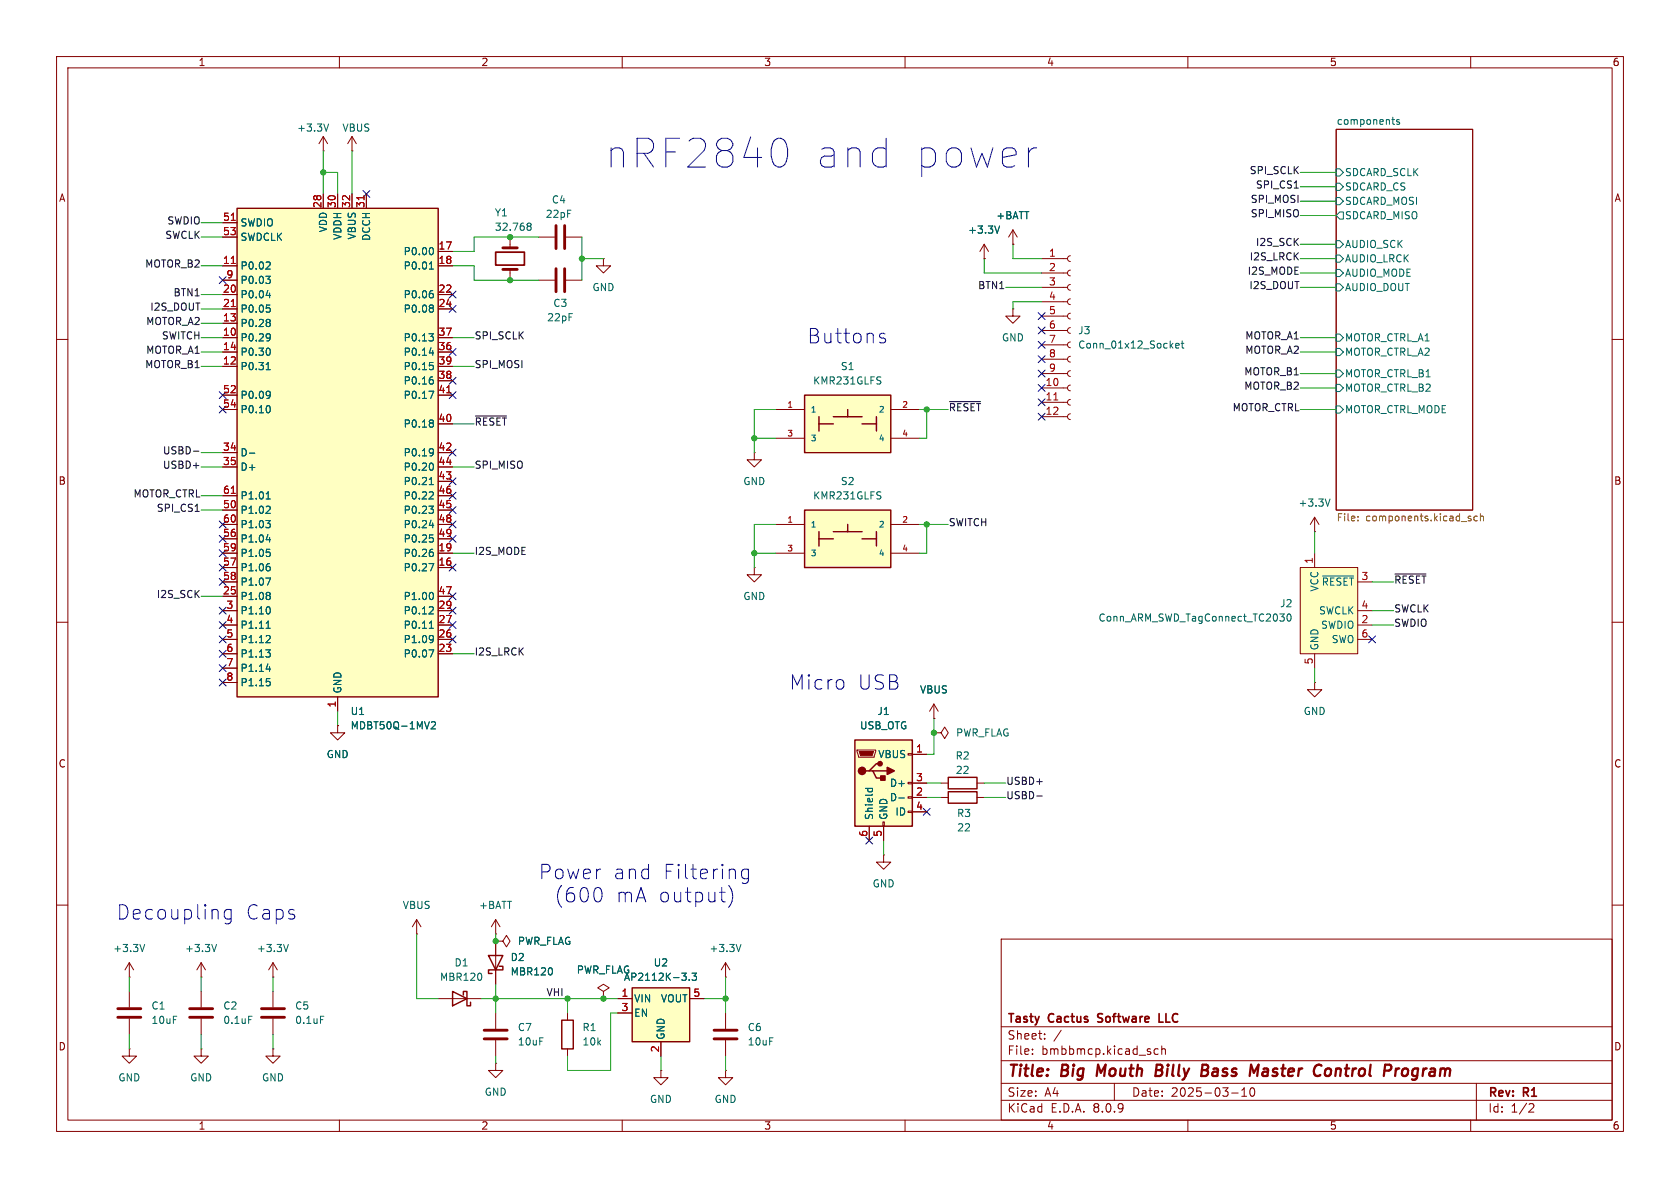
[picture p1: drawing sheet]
<svg xmlns="http://www.w3.org/2000/svg" width="297mm" height="210mm" viewBox="0 0 297 210" stroke-linecap="round" stroke-linejoin="round" font-family="sans-serif">
<g fill="none" stroke="#840000" stroke-width=".18">
<path d="M10 10h277v190h-277zM12 12h273v186h-273zM60 10v2M110 10v2M160 10v2M210 10v2M260 10v2M236.2 22.9h24.1v67.3h-24.1zM95.2 49.5h2.8M100.1 49.5h2.8M179.1 43.2h.1M179.1 40.6l-.8 1.3"/>
<path d="M179.1 40.6v2.6M179.1 40.6l.7 1.3M10 60h2M285 60h2M10 110h2M285 110h2M10 160h2M73.7 165.1h.1M73.7 162.6l-.8 1.2M73.7 162.6v2.5M73.7 162.6l.7 1.2M177 166h108v32h-108z"/>
<path d="M285 160h2M60 198v2M110 198v2M128.3 189.2v1.3h1.2l-1.2 1.3-1.3-1.3h1.3M128.3 189.2h.1M160 198v2M177 194.5h108M177 191.5h108M177 187.5h108M177 181.5h108M182.5 186.3v.1M182.5 185.5v.1"/>
<path d="M184.7 183.6v.1M184.7 182.8v.1M187.6 182.1l-1.3 2M197 191.5v3M204.7 185.5l-.4-.1-.3 .3v.4l.2 .2h.5M205.4 185.5l.2-.1 .4 .1v.9M205.4 184.9v1.5M210 198v2M217.7 193.2h1.2M219.5 193.8h.9M219.5 192.7l.5-.4v1.5M221.1 192.4l.2-.1a.81 .81 0 0 1 .6 .6 .81 .81 0 0 1-.3 .8l-.1 .1a.81 .81 0 0 1-.4-1.4z"/>
<path d="M260 198v2M261 191.5v6.5M270.5 195.1l.5 .1 .2 .3-1 1.1h1"/>
</g>
<path d="M194.1 188.2l-.2 2M204.4 189.2h.7M205.1 189.2l.2 .1M205.2 188.2h-.7l-.2 2 .9-.1M205.3 189.1l-.2 .1M212.5 189.2h.6M212.6 188.2h.7a.49 .49 0 0 1 .3 .5 .49 .49 0 0 1-.5 .5M213.1 189.2l.3 .1a.58 .58 0 0 1-.3 .9h-.8M223.5 189.4a.4 .4 0 0 0-.3 .4 .4 .4 0 0 0 .2 .4h.5M223.6 188.9l-.2 .1M234.4 189.1a.52 .52 0 0 1 .5-.2 .52 .52 0 0 1 .4 .4v.5a.6 .6 0 0 1-.9 .3M248.8 189a.59 .59 0 0 0-.9 .3v.7a.53 .53 0 0 0 .9 0" fill="none" stroke="#840000" stroke-width=".4"/>
<path d="M194.1 179.3v.5M204.9 179.2v1.5h.7M194.1 180.6l.2 .1" fill="none" stroke="#840000" stroke-width=".3"/>
<g fill="none" stroke="#006464" stroke-width=".18">
<path d="M236.2 29.8h.7l.6 .7-.6 .6h-.7zM236.2 32.4h.7l.6 .6-.6 .7h-.7zM236.2 34.9h.7l.6 .7-.6 .6h-.7zM236.9 37.5h.6v1.2h-.6l-.7-.6zM246.1 21.1h.4M246.3 21.9l.2 .1M247.4 21.2l-.3-.1-.2 .2 .1 .2 .4 .1v.3h-.5M236.2 42.5h.7l.6 .7-.6 .6h-.7zM236.2 45.1h.7l.6 .6-.6 .7h-.7zM236.2 47.6h.7l.6 .7-.6 .6h-.7zM236.2 50.2h.7l.6 .6-.6 .6h-.7zM236.2 59.1h.7l.6 .6-.6 .6h-.7z"/>
<path d="M236.2 65.4h.7l.6 .6-.6 .7h-.7zM236.2 67.9h.7l.6 .7-.6 .6h-.7zM236.2 61.6h.7l.6 .6-.6 .7h-.7zM236.2 71.8h.7l.6 .6-.6 .6h-.7z"/>
</g>
<path d="M240.1 92v.1M240.1 91.3v.1M259.9 91.7l.2 .1-.2 .3M259.9 91.2l.1 .1M261.2 91.3l-.4-.1-.2 .3 .1 .5h.5M261.7 91.4l.2-.2 .3 .1 .1 .8M261.7 90.8v1.3" fill="none" stroke="#725600" stroke-width=".18"/>
<path d="M98.3 47.5v4.1M99.8 47.5v4.1" fill="none" stroke="#840000" stroke-width=".51"/>
<path d="M41.9 36.8h35.6v86.4h-35.6z" fill="#ffffc2"/>
<path d="M41.9 36.8h35.6v86.4h-35.6zM167.6 140h5.1v2h-5.1z" fill="none" stroke="#840000" stroke-width=".25"/>
<g fill="none" stroke="#840000" stroke-width=".18">
<path d="M39.4 39.4h2.5M57.1 34.3v2.5M59.7 34.3v2.5M62.2 34.3v2.5M64.8 34.3v2.5M39.4 59.7h2.5M39.4 47h2.5M39.4 57.2h2.5M39.4 52.1h2.5M39.4 54.6h2.5M39.4 41.9h2.5M39.4 49.5h2.5"/>
<path d="M77.5 59.7h2.5M77.5 47h2.5M77.5 44.5h2.5M77.5 52.1h2.5M77.5 54.6h2.5M95.2 41.9h2.8M100.1 41.9h2.8M106.7 45.7v1.3h1.2l-1.2 1.3-1.3-1.3h1.3M106.7 45.7h.1M39.4 64.8h2.5M39.4 62.2h2.5M39.4 69.9h2.5"/>
<path d="M39.4 72.4h2.5M77.5 64.8h2.5M77.5 62.2h2.5M77.5 67.3h2.5M77.5 74.9h2.5M77.5 69.9h2.5M39.4 97.8h2.5M39.4 80h2.5M39.4 82.6h2.5M39.4 90.2h2.5M39.4 87.6h2.5M39.4 92.7h2.5"/>
<path d="M39.4 95.3h2.5M77.5 97.8h2.5M77.5 80h2.5M77.5 82.6h2.5M77.5 85.1h2.5M77.5 90.2h2.5M77.5 87.6h2.5M77.5 92.7h2.5M77.5 95.3h2.5M39.4 100.3h2.5M39.4 115.6h2.5M39.4 105.4h2.5"/>
<path d="M39.4 113h2.5M39.4 110.5h2.5M39.4 108h2.5M39.4 102.9h2.5M39.4 118.1h2.5M77.5 100.3h2.5M77.5 115.6h2.5M77.5 105.4h2.5M77.5 113h2.5M77.5 110.5h2.5M77.5 108h2.5M39.4 120.7h2.5"/>
<path d="M59.7 123.2v2.5M156.2 151.1v1.3h1.3l-1.3 1.3-1.3-1.3h1.3M156.2 151.1h.1M166.4 141h1.2M172.7 141h1.3M22.9 175.3v2.8M22.9 180.1v2.8"/>
</g>
<g fill="none" stroke="#006464" stroke-width=".18">
<path d="M47 48.8h.8l-.4 .5M47.1 52.2h.7M47.1 53.9h.6M47.5 59l.2 .1a1.03 1.03 0 0 1-.2 1.1M47.5 46.3l.3 .2-.1 .3-.7 .8h.8M47.5 49.3l.3 .3v.3l-.3 .2M47.5 54.4l.3 .2v.3l-.3 .3M47.5 56.5l.3 .2-.3 .3 .3 .2v.3l-.3 .2M47.7 51.8v.8M47.8 59.5l-.3 .3M75.8 59h.8l-.4 .5M75.9 47.6h.7"/>
<path d="M76.1 46.5l.2-.2v1.3M76.3 51.4h.2M76.3 43.8a.79 .79 0 0 1 0 1.2M76.4 51.9l.2 .2v.3l-.2 .2M76.4 53.9l.2 .3-.2 .3 .2 .2v.2l-.2 .3M76.4 59.5l.2 .2v.3l-.2 .3M47.1 65.3h.7M47.3 64.3l.1-.2v1.2M47.5 61.5a.79 .79 0 0 1 0 1.3M47.5 71.7a.79 .79 0 0 1 0 1.3M47.5 69.2l.2 .1a1.03 1.03 0 0 1-.2 1.1M47.8 69.7l-.3 .2"/>
<path d="M75.8 69.2h.9l-.6 1.2M75.9 62.4h.8M76 64.1h.6M76.3 66.6h.2M76.4 64.6l.2 .2v.3l-.2 .2M76.4 67.1l.2 .2v.3l-.2 .3M76.4 74.2l.2 .3-.2 .3 .2 .2v.3l-.2 .2M76.4 79.3l.2 .1a1.03 1.03 0 0 1-.2 1.1M76.5 62v.8M76.6 79.9l-.2 .2M44.1 80.1h1M47 92h.8l-.4 .5"/>
<path d="M47.1 88.2h.7M47.1 95.4h.7M47.1 97.1h.6M47.3 87.1l.1-.2v1.3M47.4 99.6h.3M47.5 89.5l.3 .2-.1 .3-.7 .7h.8M47.5 92.5l.3 .2v.3l-.3 .3M47.5 97.6l.3 .2v.3l-.3 .3M47.7 95v.8M75.8 99.6h.9l-.6 1.3M75.8 89.5h.8l-.4 .5M75.9 85.7h.7"/>
<path d="M75.9 92.9h.8M76 94.6h.6M76.1 84.6l.2-.2v1.3M76.3 97.1h.2M76.3 81.9a.79 .79 0 0 1 0 1.2M76.4 86.9l.2 .3v.3l-.8 .7h.8M76.4 90l.2 .2v.3l-.2 .2M76.4 95l.2 .3v.3l-.2 .2M76.4 97.6l.2 .2v.3l-.2 .3M76.5 92.4v.9M47 114.9h.8l-.4 .5M47 102.2h.8l-.5 1.2"/>
<path d="M47.1 111.1h.7M47.1 118.3h.7M47.1 120h.6M47.3 110l.1-.2v1.3M47.5 107.3a.79 .79 0 0 1 0 1.2M47.5 100.1l.3 .3v.3l-.3 .2M47.5 104.7l.3 .3-.3 .3 .3 .2v.2l-.3 .3M47.5 112.3l.3 .3-.1 .3-.7 .7h.8M47.5 115.4l.3 .2v.3l-.3 .2M47.7 117.8v.9M75.8 114.9h.9l-.6 1.2M75.9 111.1h.7"/>
<path d="M76.1 110l.2-.2v1.3M76.3 104.7a.79 .79 0 0 1 0 1.3M76.4 107.3l.2 .2v.3l-.8 .7h.8M76.4 112.3l.2 .2a1.03 1.03 0 0 1-.2 1M76.6 112.9l-.2 .2M47.5 120.4l.3 .3v.3l-.3 .2M76.3 127.7l.5-.1 .2 .3-.8 .9h.8"/>
</g>
<path d="M40.9 39h.7M64.4 34.6v.7M40.9 46.6h.7M40.9 54.2h.7M79 69.4h.7M40.9 87.2h.7" fill="none" stroke="#a90000" stroke-width=".18"/>
<path d="M98.3 39.9v4M99.8 39.9v4M20.8 179.8h4.1M20.8 178.3h4.1" fill="none" stroke="#840000" stroke-width=".51"/>
<path d="M142.2 69.9h15.3v10.1h-15.3z" fill="#ffffc2"/>
<path d="M142.2 69.9h15.3v10.1h-15.3zM144.8 73.7v2.5M144.8 74.9h2.5M147.3 73.7h5.1M149.9 72.4v1.3M152.4 74.9h2.5M154.9 73.7v2.5M99.3 180.3h2v5.1h-2z" fill="none" stroke="#840000" stroke-width=".25"/>
<g fill="none" stroke="#840000" stroke-width=".18">
<path d="M90.2 41.9v1.9M90.2 47.6v1.9M174 45.7h.1M174 43.2l-.8 1.3M174 43.2v2.5M174 43.2l.8 1.3M179.1 54.6v1.3h1.2l-1.2 1.3-1.3-1.3h1.3M179.1 54.6h.1M137.2 72.4h5M137.2 77.5h5M157.5 72.4h5.1M157.5 77.5h5.1"/>
<path d="M133.3 80v1.3h1.3l-1.3 1.3-1.2-1.3h1.2M133.3 80h.1M59.7 128.3v1.2h1.3l-1.3 1.3-1.3-1.3h1.3M59.7 128.3h.1M165.1 129.5h1.3l.6-1 .6 1-.6 1.1-.6-1.1M165.1 129.5h.1M165.1 127h.1M165.1 124.5l-.8 1.2M165.1 124.5v2.5M165.1 124.5l.8 1.2M22.9 172.7h.1M22.9 170.2l-.8 1.3"/>
<path d="M22.9 170.2v2.5M22.9 170.2l.7 1.3M35.6 172.7h.1M35.6 170.2v2.5M35.6 175.3v2.8M35.6 170.2l-.8 1.3M35.6 170.2l.7 1.3M48.3 172.7h.1M48.3 170.2v2.5M48.3 175.3v2.8M48.3 170.2l-.8 1.3M48.3 170.2l.7 1.3"/>
<path d="M87.6 179.1v2.8M100.3 179.1v1.2M128.3 172.7h.1M128.3 170.2v2.5M128.3 179.1v2.8M128.3 170.2l-.8 1.3M128.3 170.2l.7 1.3M22.9 185.4v1.3h1.2l-1.2 1.3-1.3-1.3h1.3M22.9 185.4h.1M35.6 185.4v1.3h1.2l-1.2 1.3-1.3-1.3h1.3M35.6 185.4h.1M35.6 180.1v2.8"/>
<path d="M48.3 185.4v1.3h1.2l-1.2 1.3-1.3-1.3h1.3M48.3 185.4h.1M48.3 180.1v2.8M87.6 188v1.2h1.3l-1.3 1.3-1.2-1.3h1.2M87.6 188h.1M87.6 183.9v2.8M100.3 185.4v1.3M116.8 189.2v1.3h1.3l-1.3 1.3-1.2-1.3h1.2M116.8 189.2h.1M128.3 183.9v2.8"/>
</g>
<g fill="none" stroke="#006464" stroke-width=".18">
<path d="M93.3 39.9l.1 .1M93.3 39.5l.4-.1 .1 .2 .1 .1-.2 .3M93.4 40h.3M93.4 40h-.1M93.7 40l.2 .2-.1 .4-.1 .1h-.4M176.7 39.9l-.4 1.3M155.5 66.6l.2 .1M155.7 67.4v.4M25.6 166.9l-.4 1.3M38.3 166.9l-.4 1.3M44 179.6h.6M51 166.9l-.4 1.3"/>
<path d="M56.7 179.6h.6M131 166.9l-.4 1.3"/>
</g>
<path d="M88.9 47.6h2.5M88.9 43.8h2.5M33.5 179.8h4.1M33.5 178.3h4.1M46.2 179.8h4.1M46.2 178.3h4.1M85.6 183.6h4.1M85.6 182.1h4.1M126.2 183.6h4.1M126.2 182.1h4.1" fill="none" stroke="#840000" stroke-width=".51"/>
<path d="M87.6 44.6h5.1v2.3h-5.1z" fill="none" stroke="#840000" stroke-width=".3"/>
<path d="M111.8 174.6h10.1v9.6h-10.1z" fill="#ffffc2"/>
<path d="M80 175.3l2.5 1.2-2.5 1.3zM81.9 175.9v-.6h.6v2.5h.7v-.6M111.8 174.6h10.1v9.6h-10.1z" fill="none" stroke="#840000" stroke-width=".25"/>
<path d="M77.5 176.5h7.6M109.2 176.5h2.6M109.2 179.1h2.6M121.9 176.5h2.6M116.8 184.2v2.5" fill="none" stroke="#840000" stroke-width=".18"/>
<path d="M85.1 172.3v.8M120.5 172h.8l-.4 .5M121.3 172.6v.6M121.9 173.2v.1M122.3 172h.8l-.4 .5 .4 .1v.6l-.2 .1-.6-.1" fill="none" stroke="#006464" stroke-width=".18"/>
<path d="M151.1 130.8h10.2v15.3h-10.2z" fill="#ffffc2"/>
<path d="M151.1 130.8h10.2v15.3h-10.2zM153.7 136.3h.6l.6 1.2h1.3M154.3 136.3h2.5M155.6 135h-.7l-1.2 1.3h-.7M167.6 137.4h5.1v2h-5.1z" fill="none" stroke="#840000" stroke-width=".25"/>
<g fill="#840000" stroke="#840000" stroke-width=".25">
<path d="M156.8 135.6l1.3 .7-1.3 .6z"/>
<path d="M155.7 137.2h.8v.7h-.8z"/>
<circle cx="152.4" cy="136.3" r=".63"/>
<circle cx="155.6" cy="135" r=".38"/>
</g>
<g fill="none" stroke="#840000" stroke-width=".18">
<path d="M133.3 100.3v1.3h1.3l-1.3 1.3-1.2-1.3h1.2M133.3 100.3h.1M151.5 132.6h3.3v.2l-.2 1.1h-2.8zM160.5 138.3h.8v.3h-.8zM160.5 133.2h.8v.3h-.8zM161.3 133.4h2.5M161.3 138.4h2.5M166.4 138.4h1.2M172.7 138.4h1.3M153.7 146.1v2.5M156.1 145.3h.2v.8h-.2zM156.2 146.1v2.5"/>
<path d="M160.5 143.4h.8v.2h-.8zM160.5 140.8h.8v.3h-.8zM161.3 141h2.5M161.3 143.5h2.5"/>
</g>
<path d="M151.9 132.8h2.5l-.2 .8h-2.1z" fill="#840000" stroke="#840000" stroke-width=".18"/>
<path d="M153 139.4h1.2M153.5 139.4l-.1 .3M154.2 139.4v.3M158.9 141.1h1" fill="none" stroke="#006464" stroke-width=".18"/>
<path d="M142.2 90.2h15.3v10.1h-15.3z" fill="#ffffc2"/>
<path d="M142.2 90.2h15.3v10.1h-15.3zM144.8 94v2.5M144.8 95.3h2.5M147.3 94h5.1M149.9 92.7v1.3M152.4 95.3h2.5M154.9 94v2.5M86.4 168.9h2.5l-1.3 2.6zM88.3 170.8h.6v.7h-2.5v.6h.6" fill="none" stroke="#840000" stroke-width=".25"/>
<g fill="none" stroke="#840000" stroke-width=".18">
<path d="M62.2 26.7h.1M62.2 24.1l-.7 1.3M62.2 24.1v2.6M62.2 24.1l.8 1.3M184.1 58.4h4.6M184.1 55.9h4.6M184.1 53.3h4.6M184.1 50.8h4.6M184.1 48.3h4.6M184.1 45.7h4.6M189.2 57.9l-.3 .2-.2 .3 .2 .4 .3 .1M189.2 55.4l-.3 .1-.2 .4 .2 .3 .3 .2"/>
<path d="M189.2 52.8l-.3 .2-.2 .3 .2 .4 .3 .1M189.2 50.3l-.3 .1-.2 .4 .2 .4 .3 .1M189.2 47.8l-.3 .1-.2 .4 .2 .3 .3 .2M189.2 45.2l-.3 .2-.2 .3 .2 .4 .3 .1M184.1 73.7h4.6M184.1 71.1h4.6M184.1 68.6h4.6M184.1 66h4.6M184.1 63.5h4.6M184.1 61h4.6M189.2 73.2l-.3 .1-.2 .4 .2 .3 .3 .2M189.2 70.6l-.3 .2-.2 .3 .2 .4 .3 .1"/>
<path d="M189.2 68.1l-.3 .1-.2 .4 .2 .3 .3 .2M189.2 65.5l-.3 .2-.2 .3 .2 .4 .3 .1M189.2 63l-.3 .1-.2 .4 .2 .4 .3 .1M189.2 60.5l-.3 .1-.2 .4 .2 .3 .3 .2M137.2 92.7h5M137.2 97.8h5M157.5 92.7h5.1M157.5 97.8h5.1M232.4 94h.1M232.4 91.4l-.8 1.3M232.4 91.4v2.6M232.4 91.4l.8 1.3"/>
<path d="M232.4 120.7v1.2h1.3l-1.3 1.3-1.3-1.3h1.3M232.4 120.7h.1M87.6 166.4h1.3l.6-1 .7 1-.7 1-.6-1M87.6 166.4h.1M87.6 165.1h.1M87.6 162.6v2.5M87.6 166.4v7.6M87.6 162.6l-.7 1.2M87.6 162.6l.8 1.2M106.7 175.3l1-.7-1-.6-1 .6 1 .7v1.2M106.7 176.5h.1"/>
</g>
<path d="M207.8 61.1l.7-.1-.1-.2-.4-.1-.2 .2 .1 .6h.5M208.8 60.7h.5M209 60.3v1.1l.3 .1M155.5 86.9l.2 .1M155.7 87.7v.4M235.1 88.2l-.4 1.3M97.6 171.3v.8" fill="none" stroke="#006464" stroke-width=".18"/>
<path d="M186.3 70.7h.7" fill="none" stroke="#a90000" stroke-width=".18"/>
<path d="M229.9 100.3h10.1v15.3h-10.1z" fill="#ffffc2"/>
<g fill="none" stroke="#840000" stroke-width=".18">
<path d="M39.4 39.4h2.5M57.1 26.7h.1M57.1 24.1l-.7 1.3M57.1 24.1v2.6M57.1 34.3v2.5M57.1 24.1l.8 1.3M59.7 34.3v2.5M62.2 34.3v2.5M64.8 34.3v2.5M39.4 59.7h2.5M39.4 47h2.5M39.4 57.2h2.5"/>
<path d="M39.4 52.1h2.5M39.4 54.6h2.5M39.4 41.9h2.5M39.4 49.5h2.5M77.5 59.7h2.5M77.5 47h2.5M77.5 44.5h2.5M77.5 52.1h2.5M77.5 54.6h2.5M174 45.7h.1M179.1 43.2h.1M39.4 64.8h2.5"/>
<path d="M39.4 62.2h2.5M39.4 69.9h2.5M39.4 72.4h2.5M77.5 64.8h2.5M77.5 62.2h2.5M77.5 67.3h2.5M77.5 74.9h2.5M77.5 69.9h2.5M39.4 97.8h2.5M39.4 80h2.5M39.4 82.6h2.5M39.4 90.2h2.5"/>
<path d="M39.4 87.6h2.5M39.4 92.7h2.5M39.4 95.3h2.5M77.5 97.8h2.5M77.5 80h2.5M77.5 82.6h2.5M77.5 85.1h2.5M77.5 90.2h2.5M77.5 87.6h2.5M77.5 92.7h2.5M77.5 95.3h2.5M232.4 97.8v2.5"/>
<path d="M39.4 110.5h2.5M39.4 102.9h2.5M39.4 108h2.5M39.4 113h2.5M39.4 100.3h2.5M39.4 115.6h2.5M39.4 105.4h2.5M39.4 118.1h2.5M77.5 110.5h2.5M77.5 108h2.5M77.5 113h2.5M77.5 100.3h2.5"/>
<path d="M77.5 115.6h2.5M77.5 105.4h2.5M229.9 100.3h10.1v15.3h-10.1zM232.4 115.6v2.5M240 110.5h2.6M240 102.9h2.6M240 108h2.6M240 113h2.6M39.4 120.7h2.5M59.7 128.3h.1M59.7 123.2v2.5M161.3 133.4h2.5"/>
<path d="M161.3 138.4h2.5M165.1 127h.1M153.7 146.1v2.5M156.2 146.1v2.5M161.3 141h2.5M161.3 143.5h2.5M87.6 166.4h.1M87.6 166.4v2.5M87.6 171.5v2.5M106.7 176.5h.1M109.2 176.5h2.6M109.2 179.1h2.6"/>
<path d="M121.9 176.5h2.6M116.8 184.2v2.5"/>
</g>
<g fill="none" stroke="#006464" stroke-width=".18">
<path d="M58.1 21.9l-.4 1.3M176.7 39.9l-.4 1.3M47 48.8h.8l-.4 .5M47.1 52.2h.7M47.1 53.9h.6M47.5 59l.2 .1a1.03 1.03 0 0 1-.2 1.1M47.5 46.3l.3 .2-.1 .3-.7 .8h.8M47.5 49.3l.3 .3v.3l-.3 .2M47.5 54.4l.3 .2v.3l-.3 .3M47.5 56.5l.3 .2-.3 .3 .3 .2v.3l-.3 .2M47.7 51.8v.8M47.8 59.5l-.3 .3"/>
<path d="M75.8 59h.8l-.4 .5M75.9 47.6h.7M76.1 46.5l.2-.2v1.3M76.3 51.4h.2M76.3 43.8a.79 .79 0 0 1 0 1.2M76.4 51.9l.2 .2v.3l-.2 .2M76.4 53.9l.2 .3-.2 .3 .2 .2v.2l-.2 .3M76.4 59.5l.2 .2v.3l-.2 .3M47.1 65.3h.7M47.3 64.3l.1-.2v1.2M47.5 61.5a.79 .79 0 0 1 0 1.3M47.5 71.7a.79 .79 0 0 1 0 1.3"/>
<path d="M47.5 69.2l.2 .1a1.03 1.03 0 0 1-.2 1.1M47.8 69.7l-.3 .2M75.8 69.2h.9l-.6 1.2M75.9 62.4h.8M76 64.1h.6M76.3 66.6h.2M76.4 64.6l.2 .2v.3l-.2 .2M76.4 67.1l.2 .2v.3l-.2 .3M76.4 74.2l.2 .3-.2 .3 .2 .2v.3l-.2 .2M76.4 79.3l.2 .1a1.03 1.03 0 0 1-.2 1.1M76.5 62v.8M76.6 79.9l-.2 .2"/>
<path d="M44.1 80.1h1M47 92h.8l-.4 .5M47.1 88.2h.7M47.1 95.4h.7M47.1 97.1h.6M47.3 87.1l.1-.2v1.3M47.4 99.6h.3M47.5 89.5l.3 .2-.1 .3-.7 .7h.8M47.5 92.5l.3 .2v.3l-.3 .3M47.5 97.6l.3 .2v.3l-.3 .3M47.7 95v.8M75.8 99.6h.9l-.6 1.3"/>
<path d="M75.8 89.5h.8l-.4 .5M75.9 85.7h.7M75.9 92.9h.8M76 94.6h.6M76.1 84.6l.2-.2v1.3M76.3 97.1h.2M76.3 81.9a.79 .79 0 0 1 0 1.2M76.4 86.9l.2 .3v.3l-.8 .7h.8M76.4 90l.2 .2v.3l-.2 .2M76.4 95l.2 .3v.3l-.2 .2M76.4 97.6l.2 .2v.3l-.2 .3M76.5 92.4v.9"/>
<path d="M47 114.9h.8l-.4 .5M47 102.2h.8l-.5 1.2M47.1 111.1h.7M47.1 118.3h.7M47.1 120h.6M47.3 110l.1-.2v1.3M47.5 107.3a.79 .79 0 0 1 0 1.2M47.5 100.1l.3 .3v.3l-.3 .2M47.5 104.7l.3 .3-.3 .3 .3 .2v.2l-.3 .3M47.5 112.3l.3 .3-.1 .3-.7 .7h.8M47.5 115.4l.3 .2v.3l-.3 .2M47.7 117.8v.9"/>
<path d="M75.8 114.9h.9l-.6 1.2M75.9 111.1h.7M76.1 110l.2-.2v1.3M76.3 104.7a.79 .79 0 0 1 0 1.3M76.4 107.3l.2 .2v.3l-.8 .7h.8M76.4 112.3l.2 .2a1.03 1.03 0 0 1-.2 1M76.6 112.9l-.2 .2M226.3 108.5h.7l-.4 .5 .4 .1v.5l-.2 .2h-.4M227.6 108.7l.2-.2a.68 .68 0 0 1 .5 .7 .68 .68 0 0 1-.5 .6l-.2-.1-.1-.4zM233.8 101.8h5.5M47.5 120.4l.3 .3v.3l-.3 .2M76.3 127.7l.5-.1 .2 .3-.8 .9h.8"/>
<path d="M153 139.4h1.2M153.5 139.4l-.1 .3M154.2 139.4v.3M158.9 141.1h1M97.6 171.3v.8M120.5 172h.8l-.4 .5M121.3 172.6v.6M121.9 173.2v.1M122.3 172h.8l-.4 .5 .4 .1v.6l-.2 .1-.6-.1"/>
</g>
<path d="M228.8 33.3h.7M34.2 79.8h1M84 73.5h5.5M167.9 71h5.5M34.5 90.4h.7M246.6 101.5h5.5M183.3 140.7h1" fill="none" stroke="#0f0f0f" stroke-width=".18"/>
<path d="M138 24.4a1.86 1.86 0 0 1 1.2 2 3.3 3.3 0 0 1-.7 2.9l-.5 .2M183.3 26.1h-.5l-.5 .3M155.6 59.6l.6 .2 .4 .3-.1 .4-.8 .1M155.6 59l.2-.1 .7 .1M106.1 157a1.9 1.9 0 0 1 0 2.3M129.4 157.6a2.93 2.93 0 0 1-.6 2.8M132.3 153.6v2.1a.69 .69 0 0 1-1.1 .4M132.3 153.8l-.7-.2-.5 .5v.8l.2 .3 .3 .1 .7-.1M40.9 160.8v2a.69 .69 0 0 1-1.1 .4M40.9 160.9l-.8-.1-.4 .5v.7l.2 .3 .2 .2 .8-.2" fill="none" stroke="#0000c2" stroke-width=".18"/>
<g fill="none" stroke="#009600" stroke-width=".18">
<path d="M35.6 39.4h3.8M57.1 30.5h2.6v3.8M57.1 26.7v7.6M62.2 26.7v7.6M229.9 30.5h6.3M229.9 35.6h6.3M229.9 38.1h6.3M229.9 33h6.3M35.6 41.9h3.8M35.6 47h3.8M35.6 59.7h3.8M35.6 54.6h3.8"/>
<path d="M35.6 57.2h3.8M35.6 52.1h3.8M80 47h3.8v2.5h11.4M80 59.7h3.8M95.2 41.9h-11.4v2.6h-3.8M102.9 41.9v7.6M102.9 45.7h3.8M174 45.7v2.6h10.1M177.8 50.8h6.3M179.1 43.2v2.5h5M184.1 53.3h-5v1.3M229.9 50.8h6.3"/>
<path d="M229.9 48.3h6.3M229.9 59.7h6.3M229.9 45.7h6.3M229.9 43.2h6.3M35.6 64.8h3.8M35.6 62.2h3.8M80 64.8h3.8M80 74.9h3.8M133.3 77.5h3.9M137.2 72.4h-3.9v7.6M162.6 72.4h5M163.8 72.4v5.1h-1.2"/>
<path d="M229.9 72.4h6.3M229.9 62.2h6.3M229.9 66h6.3M229.9 68.6h6.3M35.6 82.6h3.8M35.6 90.2h3.8M35.6 87.6h3.8M35.6 80h3.8M80 97.8h3.8M80 82.6h3.8M133.3 97.8h3.9M137.2 92.7h-3.9v7.6"/>
<path d="M162.6 92.7h5M163.8 92.7v5.1h-1.2M232.4 94v3.8M35.6 105.4h3.8M80 115.6h3.8M232.4 118.1v2.6M242.6 102.9h3.8M242.6 110.5h3.8M242.6 108h3.8M59.7 125.7v2.6M163.8 138.4h2.6M165.1 127v6.4h-1.3"/>
<path d="M174 138.4h3.8M156.2 148.6v2.5M163.8 141h2.6M174 141h3.8M22.9 172.7v2.6M35.6 172.7v2.6M48.3 172.7v2.6M73.7 165.1v11.4h3.8M85.1 176.5h24.1M87.6 165.1v1.3M87.6 174v5.1M100.3 176.5v2.6"/>
<path d="M109.2 179.1h-1.3v10.1h-7.6v-2.5M124.5 176.5h3.8M128.3 172.7v6.4M22.9 182.9v2.5M35.6 182.9v2.5M48.3 182.9v2.5M87.6 186.7v1.3M116.8 186.7v2.5M128.3 186.7v2.5"/>
</g>
<g fill="none" stroke="#000084" stroke-width=".18">
<path d="M64.2 33.7l1.2 1.2M65.4 33.7l-1.2 1.2M38.8 48.9l1.2 1.2M40 48.9l-1.2 1.2M79.4 54l1.2 1.2M79.4 51.5l1.2 1.2M80.6 54l-1.2 1.2M80.6 51.5l-1.2 1.2M183.5 55.3l1.3 1.2M183.5 57.8l1.3 1.2M184.8 55.3l-1.3 1.2M184.8 57.8l-1.3 1.2"/>
<path d="M38.8 69.2l1.2 1.3M38.8 71.8l1.2 1.2M40 69.2l-1.2 1.3M40 71.8l-1.2 1.2M79.4 66.7l1.2 1.2M79.4 61.6l1.2 1.2M79.4 69.2l1.2 1.3M79.4 79.4l1.2 1.2M80.6 79.4l-1.2 1.2M80.6 66.7l-1.2 1.2M80.6 61.6l-1.2 1.2M80.6 69.2l-1.2 1.3"/>
<path d="M183.5 62.9l1.3 1.2M183.5 60.4l1.3 1.2M183.5 68l1.3 1.2M183.5 70.5l1.3 1.2M183.5 65.4l1.3 1.2M183.5 73.1l1.3 1.2M184.8 62.9l-1.3 1.2M184.8 60.4l-1.3 1.2M184.8 68l-1.3 1.2M184.8 70.5l-1.3 1.2M184.8 65.4l-1.3 1.2M184.8 73.1l-1.3 1.2"/>
<path d="M38.8 97.2l1.2 1.2M38.8 94.6l1.2 1.3M38.8 99.7l1.2 1.2M38.8 92.1l1.2 1.2M40 94.6l-1.2 1.3M40 97.2l-1.2 1.2M40 92.1l-1.2 1.2M40 99.7l-1.2 1.2M79.4 87l1.2 1.2M79.4 84.5l1.2 1.2M79.4 94.6l1.2 1.3M79.4 89.6l1.2 1.2"/>
<path d="M79.4 92.1l1.2 1.2M79.4 99.7l1.2 1.2M80.6 87l-1.2 1.2M80.6 84.5l-1.2 1.2M80.6 94.6l-1.2 1.3M80.6 89.6l-1.2 1.2M80.6 92.1l-1.2 1.2M80.6 99.7l-1.2 1.2M38.8 102.3l1.2 1.2M38.8 117.5l1.2 1.2M38.8 107.3l1.2 1.3M38.8 112.4l1.2 1.2"/>
<path d="M38.8 115l1.2 1.2M38.8 109.9l1.2 1.2M40 107.3l-1.2 1.3M40 102.3l-1.2 1.2M40 117.5l-1.2 1.2M40 112.4l-1.2 1.2M40 115l-1.2 1.2M40 109.9l-1.2 1.2M79.4 104.8l1.2 1.2M79.4 109.9l1.2 1.2M79.4 112.4l1.2 1.2M79.4 107.3l1.2 1.3"/>
<path d="M80.6 104.8l-1.2 1.2M80.6 109.9l-1.2 1.2M80.6 112.4l-1.2 1.2M80.6 107.3l-1.2 1.3M242 112.4l1.2 1.2M243.2 112.4l-1.2 1.2M38.8 120l1.2 1.3M40 120l-1.2 1.3M153.1 148l1.2 1.2M154.3 148l-1.2 1.2M163.2 142.9l1.2 1.2M164.4 142.9l-1.2 1.2"/>
</g>
<path d="M40.9 39h.7M64.4 34.6v.7M40.9 46.6h.7M40.9 54.2h.7M79 69.4h.7M40.9 87.2h.7" fill="none" stroke="#a90000" stroke-width=".18"/>
<g fill="#009600" stroke="#009600" stroke-width=".18">
<circle cx="165.1" cy="129.5" r=".46"/>
<circle cx="87.6" cy="166.4" r=".46"/>
<circle cx="100.3" cy="176.5" r=".46"/>
<circle cx="87.6" cy="176.5" r=".46"/>
<circle cx="133.3" cy="77.5" r=".46"/>
<circle cx="128.3" cy="176.5" r=".46"/>
<circle cx="133.3" cy="97.8" r=".46"/>
<circle cx="106.7" cy="176.5" r=".46"/>
<circle cx="163.8" cy="92.7" r=".46"/>
<circle cx="163.8" cy="72.4" r=".46"/>
<circle cx="90.2" cy="41.9" r=".46"/>
<circle cx="90.2" cy="49.5" r=".46"/>
<circle cx="57.1" cy="30.5" r=".46"/>
<circle cx="102.9" cy="45.7" r=".46"/>
</g>
<g font-size="7.1" fill="#0000c2">
<text x="107.1" y="30">nRF2840</text>
<text x="143.8" y="30">and</text>
<text x="160.9" y="30">power</text>
</g>
<g font-size="3.5" fill="#0000c2">
<text x="142.7" y="60.9">Buttons</text>
<text x="139.5" y="122.2">Micro</text>
<text x="151.6" y="122.2">USB</text>
<text x="95.2" y="155.7">Power</text>
<text x="108.3" y="155.7">and</text>
<text x="117.1" y="155.7">Filtering</text>
<text x="98" y="159.8">(600</text>
<text x="108.8" y="159.8">mA output)</text>
<text x="20.6" y="162.8">Decoupling</text>
<text x="43.4" y="162.8">Caps</text>
</g>
<g font-size="2.8" fill="#840000">
<text x="178" y="190.9">Title:</text>
<text x="187.7" y="190.9">Big</text>
<text x="194.7" y="190.9">Mouth</text>
<text x="205.9" y="190.9">Billy</text>
<text x="214.8" y="190.9">Bass</text>
<text x="224.2" y="190.9">Master</text>
<text x="236.3" y="190.9">Control</text>
<text x="249.5" y="190.9">Program</text>
</g>
<g font-size="2.1" fill="#840000">
<text x="178" y="184">Sheet:</text>
<text x="178" y="181.2">Tasty</text>
<text x="185.5" y="181.2">Cactus</text>
<text x="194.8" y="181.2">Software</text>
<text x="206.2" y="181.2">LLC</text>
<text x="178" y="186.7">File:</text>
<text x="184.1" y="186.7">bmbbmcp.kicad_sch</text>
<text x="178" y="196.9">KiCad</text>
<text x="178" y="194.1">Size:</text>
<text x="184.7" y="194.1">A4</text>
<text x="185.7" y="196.9">E.D.A.</text>
<text x="193.3" y="196.9">8.0.9</text>
<text x="200" y="194.1">Date:</text>
<text x="207" y="194.1">2025-03-10</text>
<text x="263" y="194.3">Rev:</text>
<text x="263" y="196.9">Id:</text>
<text x="267.1" y="196.9">1/2</text>
<text x="269.4" y="194.3">R1</text>
</g>
<g font-size="1.8" fill="#840000">
<text x="35" y="11.9">1</text>
<text x="85" y="11.9">2</text>
<text x="135" y="11.9">3</text>
<text x="185" y="11.9">4</text>
<text x="235" y="11.9">5</text>
<text x="285" y="11.9">6</text>
<text x="10.3" y="35.9">A</text>
<text x="285.3" y="35.9">A</text>
<text x="10.3" y="85.9">B</text>
<text x="285.3" y="85.9">B</text>
<text x="10.3" y="135.9">C</text>
<text x="285.3" y="135.9">C</text>
<text x="10.3" y="185.9">D</text>
<text x="285.3" y="185.9">D</text>
<text x="35" y="199.9">1</text>
<text x="85" y="199.9">2</text>
<text x="135" y="199.9">3</text>
<text x="185" y="199.9">4</text>
<text x="235" y="199.9">5</text>
<text x="285" y="199.9">6</text>
</g>
<g font-size="1.8" fill="#006464">
<text x="52.4" y="23.5">+3.3V</text>
<text x="60.4" y="23.5">VBUS</text>
<text x="236.2" y="22.1">components</text>
<text x="237.7" y="31.3">SDCARD_SCLK</text>
<text x="237.7" y="33.9">SDCARD_CS</text>
<text x="42.4" y="40.2">SWDIO</text>
<text x="58" y="41.2" transform="rotate(-90 58 41.2)">VDD</text>
<text x="87.4" y="38.5">Y1</text>
<text x="87.4" y="41">32.768</text>
<text x="96.4" y="38.7">22pF</text>
<text x="97.5" y="36.2">C4</text>
<text x="171" y="41.5">+3.3V</text>
<text x="176" y="39">+BATT</text>
<text x="237.7" y="36.4">SDCARD_MOSI</text>
<text x="237.7" y="39">SDCARD_MISO</text>
<text x="42.4" y="47.9">P0.02</text>
<text x="42.4" y="42.8">SWDCLK</text>
<text x="60.6" y="42.5" transform="rotate(-90 60.6 42.5)">VDDH</text>
<text x="63.1" y="42.4" transform="rotate(-90 63.1 42.4)">VBUS</text>
<text x="65.6" y="42.7" transform="rotate(-90 65.6 42.7)">DCCH</text>
<text x="71.3" y="45.3">P0.00</text>
<text x="71.3" y="47.9">P0.01</text>
<text x="237.7" y="44">AUDIO_SCK</text>
<text x="237.7" y="46.6">AUDIO_LRCK</text>
<text x="42.4" y="52.9">P0.04</text>
<text x="42.4" y="50.4">P0.03</text>
<text x="71.3" y="52.9">P0.06</text>
<text x="104.6" y="51.7">GND</text>
<text x="237.7" y="49.1">AUDIO_MODE</text>
<text x="237.7" y="51.7">AUDIO_DOUT</text>
<text x="42.4" y="58">P0.28</text>
<text x="42.4" y="55.5">P0.05</text>
<text x="71.3" y="55.5">P0.08</text>
<text x="96.6" y="57">22pF</text>
<text x="97.7" y="54.5">C3</text>
<text x="190.5" y="59.3">J3</text>
<text x="42.4" y="60.6">P0.29</text>
<text x="42.4" y="65.6">P0.31</text>
<text x="42.4" y="63.1">P0.30</text>
<text x="71.3" y="63.1">P0.14</text>
<text x="71.3" y="60.6">P0.13</text>
<text x="71.3" y="65.6">P0.15</text>
<text x="148.5" y="65.6">S1</text>
<text x="177" y="60.6">GND</text>
<text x="190.5" y="61.8">Conn_01x12_Socket</text>
<text x="237.7" y="60.6">MOTOR_CTRL_A1</text>
<text x="237.7" y="63.1">MOTOR_CTRL_A2</text>
<text x="42.4" y="70.7">P0.09</text>
<text x="71.3" y="68.2">P0.16</text>
<text x="71.3" y="70.7">P0.17</text>
<text x="143.7" y="68.2">KMR231GLFS</text>
<text x="237.7" y="66.9">MOTOR_CTRL_B1</text>
<text x="237.7" y="69.4">MOTOR_CTRL_B2</text>
<text x="42.4" y="73.3">P0.10</text>
<text x="71.3" y="75.8">P0.18</text>
<text x="237.7" y="73.3">MOTOR_CTRL_MODE</text>
<text x="42.4" y="80.9">D-</text>
<text x="42.4" y="83.4">D+</text>
<text x="71.3" y="80.9">P0.19</text>
<text x="71.3" y="83.4">P0.20</text>
<text x="42.4" y="88.5">P1.01</text>
<text x="71.3" y="86">P0.21</text>
<text x="71.3" y="88.5">P0.22</text>
<text x="131.3" y="86">GND</text>
<text x="143.7" y="88.5">KMR231GLFS</text>
<text x="148.5" y="86">S2</text>
<text x="229.5" y="89.8">+3.3V</text>
<text x="42.4" y="91">P1.02</text>
<text x="42.4" y="93.6">P1.03</text>
<text x="71.3" y="91">P0.23</text>
<text x="71.3" y="93.6">P0.24</text>
<text x="42.4" y="96.1">P1.04</text>
<text x="42.4" y="101.2">P1.06</text>
<text x="42.4" y="98.7">P1.05</text>
<text x="71.3" y="101.2">P0.27</text>
<text x="71.3" y="98.7">P0.26</text>
<text x="71.3" y="96.1">P0.25</text>
<text x="42.4" y="106.3">P1.08</text>
<text x="42.4" y="103.7">P1.07</text>
<text x="71.3" y="106.3">P1.00</text>
<text x="131.3" y="106.3">GND</text>
<text x="226.2" y="107.5">J2</text>
<text x="233.3" y="104.7" transform="rotate(-90 233.3 104.7)">VCC</text>
<text x="233.6" y="103.7">~{RESET}</text>
<text x="42.4" y="108.8">P1.10</text>
<text x="42.4" y="111.4">P1.11</text>
<text x="42.4" y="113.9">P1.12</text>
<text x="71.3" y="113.9">P1.09</text>
<text x="71.3" y="111.4">P0.11</text>
<text x="71.3" y="108.8">P0.12</text>
<text x="194.1" y="110.1">Conn_ARM_SWD_TagConnect_TC2030</text>
<text x="233.1" y="108.8">SWCLK</text>
<text x="233.5" y="111.4">SWDIO</text>
<text x="235.3" y="113.9">SWO</text>
<text x="42.4" y="116.4">P1.13</text>
<text x="42.4" y="119">P1.14</text>
<text x="71.3" y="116.4">P0.07</text>
<text x="233.3" y="115.1" transform="rotate(-90 233.3 115.1)">GND</text>
<text x="42.4" y="121.5">P1.15</text>
<text x="60.6" y="122.7" transform="rotate(-90 60.6 122.7)">GND</text>
<text x="162.5" y="122.8">VBUS</text>
<text x="61.9" y="129.1">MDBT50Q-1MV2</text>
<text x="61.9" y="126.6">U1</text>
<text x="151.9" y="129.1">USB_OTG</text>
<text x="155" y="126.6">J1</text>
<text x="168.9" y="130.4">PWR_FLAG</text>
<text x="230.4" y="126.6">GND</text>
<text x="57.7" y="134.2">GND</text>
<text x="155.2" y="134.2">VBUS</text>
<text x="168.8" y="134.5">R2</text>
<text x="168.9" y="137">22</text>
<text x="157.2" y="141.8">D-</text>
<text x="157.2" y="139.3">D+</text>
<text x="154.5" y="145" transform="rotate(-90 154.5 145)">Shield</text>
<text x="157.1" y="145" transform="rotate(-90 157.1 145)">GND</text>
<text x="158.2" y="144.4">ID</text>
<text x="169.1" y="144.6">R3</text>
<text x="169.1" y="147.2">22</text>
<text x="71.1" y="160.9">VBUS</text>
<text x="84.6" y="160.9">+BATT</text>
<text x="154.2" y="157.1">GND</text>
<text x="91.4" y="167.2">PWR_FLAG</text>
<text x="19.9" y="168.5">+3.3V</text>
<text x="32.6" y="168.5">+3.3V</text>
<text x="45.3" y="168.5">+3.3V</text>
<text x="77.7" y="173.6">MBR120</text>
<text x="80.3" y="171">D1</text>
<text x="90.2" y="170.1">D2</text>
<text x="90.2" y="172.6">MBR120</text>
<text x="101.9" y="172.3">PWR_FLAG</text>
<text x="110.2" y="173.6">AP2112K-3.3</text>
<text x="115.5" y="171">U2</text>
<text x="125.3" y="168.5">+3.3V</text>
<text x="26.7" y="178.7">C1</text>
<text x="39.4" y="178.7">C2</text>
<text x="52.1" y="178.7">C5</text>
<text x="112" y="177.4">VIN</text>
<text x="112" y="179.9">EN</text>
<text x="116.7" y="177.4">VOUT</text>
<text x="26.7" y="181.2">10uF</text>
<text x="39.4" y="181.2">0.1uF</text>
<text x="52.1" y="181.2">0.1uF</text>
<text x="91.4" y="182.5">C7</text>
<text x="91.4" y="185">10uF</text>
<text x="102.9" y="182.5">R1</text>
<text x="102.9" y="185">10k</text>
<text x="117.7" y="183.9" transform="rotate(-90 117.7 183.9)">GND</text>
<text x="132.1" y="182.5">C6</text>
<text x="132.1" y="185">10uF</text>
<text x="20.8" y="191.4">GND</text>
<text x="33.5" y="191.4">GND</text>
<text x="46.2" y="191.4">GND</text>
<text x="85.6" y="193.9">GND</text>
<text x="114.8" y="195.2">GND</text>
<text x="126.2" y="195.2">GND</text>
</g>
<g font-size="1.8" fill="#0f0f0f">
<text x="220.8" y="31">SPI_SCLK</text>
<text x="221.9" y="33.5">SPI_CS1</text>
<text x="29.5" y="39.9">SWDIO</text>
<text x="221" y="36.1">SPI_MOSI</text>
<text x="221" y="38.6">SPI_MISO</text>
<text x="25.6" y="47.5">MOTOR_B2</text>
<text x="29.1" y="42.4">SWCLK</text>
<text x="220.8" y="46.2">I2S_LRCK</text>
<text x="221.9" y="43.7">I2S_SCK</text>
<text x="30.6" y="52.6">BTN1</text>
<text x="172.8" y="51.3">BTN1</text>
<text x="220.5" y="48.8">I2S_MODE</text>
<text x="220.8" y="51.3">I2S_DOUT</text>
<text x="25.7" y="57.7">MOTOR_A2</text>
<text x="26.5" y="55.1">I2S_DOUT</text>
<text x="25.6" y="65.3">MOTOR_B1</text>
<text x="25.7" y="62.7">MOTOR_A1</text>
<text x="28.5" y="60.2">SWITCH</text>
<text x="83.8" y="60.2">SPI_SCLK</text>
<text x="83.8" y="65.3">SPI_MOSI</text>
<text x="220.1" y="62.7">MOTOR_A2</text>
<text x="220.1" y="60.2">MOTOR_A1</text>
<text x="219.9" y="66.6">MOTOR_B1</text>
<text x="219.9" y="69.1">MOTOR_B2</text>
<text x="83.8" y="75.4">~{RESET}</text>
<text x="167.6" y="72.9">~{RESET}</text>
<text x="217.8" y="72.9">MOTOR_CTRL</text>
<text x="28.7" y="83.1">USBD+</text>
<text x="28.7" y="80.5">USBD-</text>
<text x="83.8" y="83.1">SPI_MISO</text>
<text x="23.5" y="88.1">MOTOR_CTRL</text>
<text x="27.6" y="90.7">SPI_CS1</text>
<text x="167.6" y="93.2">SWITCH</text>
<text x="83.8" y="98.3">I2S_MODE</text>
<text x="27.6" y="105.9">I2S_SCK</text>
<text x="246.4" y="103.4">~{RESET}</text>
<text x="246.4" y="111">SWDIO</text>
<text x="246.4" y="108.5">SWCLK</text>
<text x="83.8" y="116.1">I2S_LRCK</text>
<text x="177.8" y="141.5">USBD-</text>
<text x="177.8" y="138.9">USBD+</text>
<text x="96.5" y="176.2">VHI</text>
</g>
<g font-size="1.8" fill="#a90000">
<text x="39.3" y="39.1">51</text>
<text x="39.3" y="41.7">53</text>
<text x="56.9" y="36.9" transform="rotate(-90 56.9 36.9)">28</text>
<text x="59.4" y="36.9" transform="rotate(-90 59.4 36.9)">30</text>
<text x="62" y="36.9" transform="rotate(-90 62 36.9)">32</text>
<text x="64.5" y="36.9" transform="rotate(-90 64.5 36.9)">31</text>
<text x="39.3" y="46.7">11</text>
<text x="77.4" y="44.2">17</text>
<text x="77.4" y="46.7">18</text>
<text x="185.3" y="45.5">1</text>
<text x="39.3" y="51.8">20</text>
<text x="39.9" y="49.3">9</text>
<text x="77.4" y="51.8">22</text>
<text x="185.3" y="48">2</text>
<text x="185.3" y="50.5">3</text>
<text x="185.3" y="53.1">4</text>
<text x="39.3" y="59.4">10</text>
<text x="39.3" y="56.9">13</text>
<text x="39.3" y="54.4">21</text>
<text x="77.4" y="54.4">24</text>
<text x="77.4" y="59.4">37</text>
<text x="185.3" y="55.6">5</text>
<text x="185.3" y="58.2">6</text>
<text x="39.3" y="64.5">12</text>
<text x="39.3" y="62">14</text>
<text x="77.4" y="62">36</text>
<text x="77.4" y="64.5">39</text>
<text x="185.3" y="60.7">7</text>
<text x="185.3" y="63.2">8</text>
<text x="185.3" y="65.8">9</text>
<text x="39.3" y="69.6">52</text>
<text x="77.4" y="67.1">38</text>
<text x="77.4" y="69.6">41</text>
<text x="184.7" y="68.3">10</text>
<text x="184.7" y="70.9">11</text>
<text x="39.3" y="72.1">54</text>
<text x="77.4" y="74.7">40</text>
<text x="184.7" y="73.4">12</text>
<text x="39.3" y="79.8">34</text>
<text x="39.3" y="82.3">35</text>
<text x="77.4" y="79.8">42</text>
<text x="77.4" y="82.3">44</text>
<text x="39.3" y="89.9">50</text>
<text x="39.3" y="87.4">61</text>
<text x="77.4" y="84.8">43</text>
<text x="77.4" y="89.9">45</text>
<text x="77.4" y="87.4">46</text>
<text x="39.3" y="95">56</text>
<text x="39.3" y="92.5">60</text>
<text x="77.4" y="92.5">48</text>
<text x="77.4" y="95">49</text>
<text x="39.3" y="100.1">57</text>
<text x="39.3" y="97.5">59</text>
<text x="77.4" y="100.1">16</text>
<text x="77.4" y="97.5">19</text>
<text x="232.2" y="99.8" transform="rotate(-90 232.2 99.8)">1</text>
<text x="39.3" y="105.2">25</text>
<text x="39.3" y="102.6">58</text>
<text x="39.9" y="107.7">3</text>
<text x="77.4" y="107.7">29</text>
<text x="77.4" y="105.2">47</text>
<text x="240.6" y="102.6">3</text>
<text x="240.6" y="107.7">4</text>
<text x="39.9" y="110.2">4</text>
<text x="39.9" y="112.8">5</text>
<text x="77.4" y="112.8">26</text>
<text x="77.4" y="110.2">27</text>
<text x="240.6" y="110.2">2</text>
<text x="240.6" y="112.8">6</text>
<text x="39.9" y="115.3">6</text>
<text x="39.9" y="117.9">7</text>
<text x="77.4" y="115.3">23</text>
<text x="232.2" y="117.5" transform="rotate(-90 232.2 117.5)">5</text>
<text x="39.9" y="120.4">8</text>
<text x="59.4" y="125.2" transform="rotate(-90 59.4 125.2)">1</text>
<text x="161.9" y="133.1">1</text>
<text x="161.9" y="140.7">2</text>
<text x="161.9" y="138.2">3</text>
<text x="161.9" y="143.3">4</text>
<text x="153.4" y="148" transform="rotate(-90 153.4 148)">6</text>
<text x="156" y="148" transform="rotate(-90 156 148)">5</text>
<text x="109.8" y="176.3">1</text>
<text x="109.8" y="178.8">3</text>
<text x="122.5" y="176.3">5</text>
<text x="116.6" y="186.1" transform="rotate(-90 116.6 186.1)">2</text>
</g>
<g font-size="1.8" fill="#725600">
<text x="236.2" y="92.5">File:</text>
<text x="241.4" y="92.5">components.kicad_sch</text>
</g>
<g font-size="1.4" fill="#a90000">
<text x="139.1" y="72.1">1</text>
<text x="139.1" y="77.2">3</text>
<text x="159.4" y="72.1">2</text>
<text x="159.4" y="77.2">4</text>
<text x="139.1" y="92.5">1</text>
<text x="159.4" y="92.5">2</text>
<text x="139.1" y="97.5">3</text>
<text x="159.4" y="97.5">4</text>
</g>
<g font-size="1.4" fill="#006464">
<text x="143.3" y="73.1">1</text>
<text x="155.2" y="73.1">2</text>
<text x="143.3" y="78.2">3</text>
<text x="155.2" y="78.2">4</text>
<text x="143.3" y="93.4">1</text>
<text x="155.2" y="93.4">2</text>
<text x="143.3" y="98.5">3</text>
<text x="155.2" y="98.5">4</text>
</g>
</svg>
